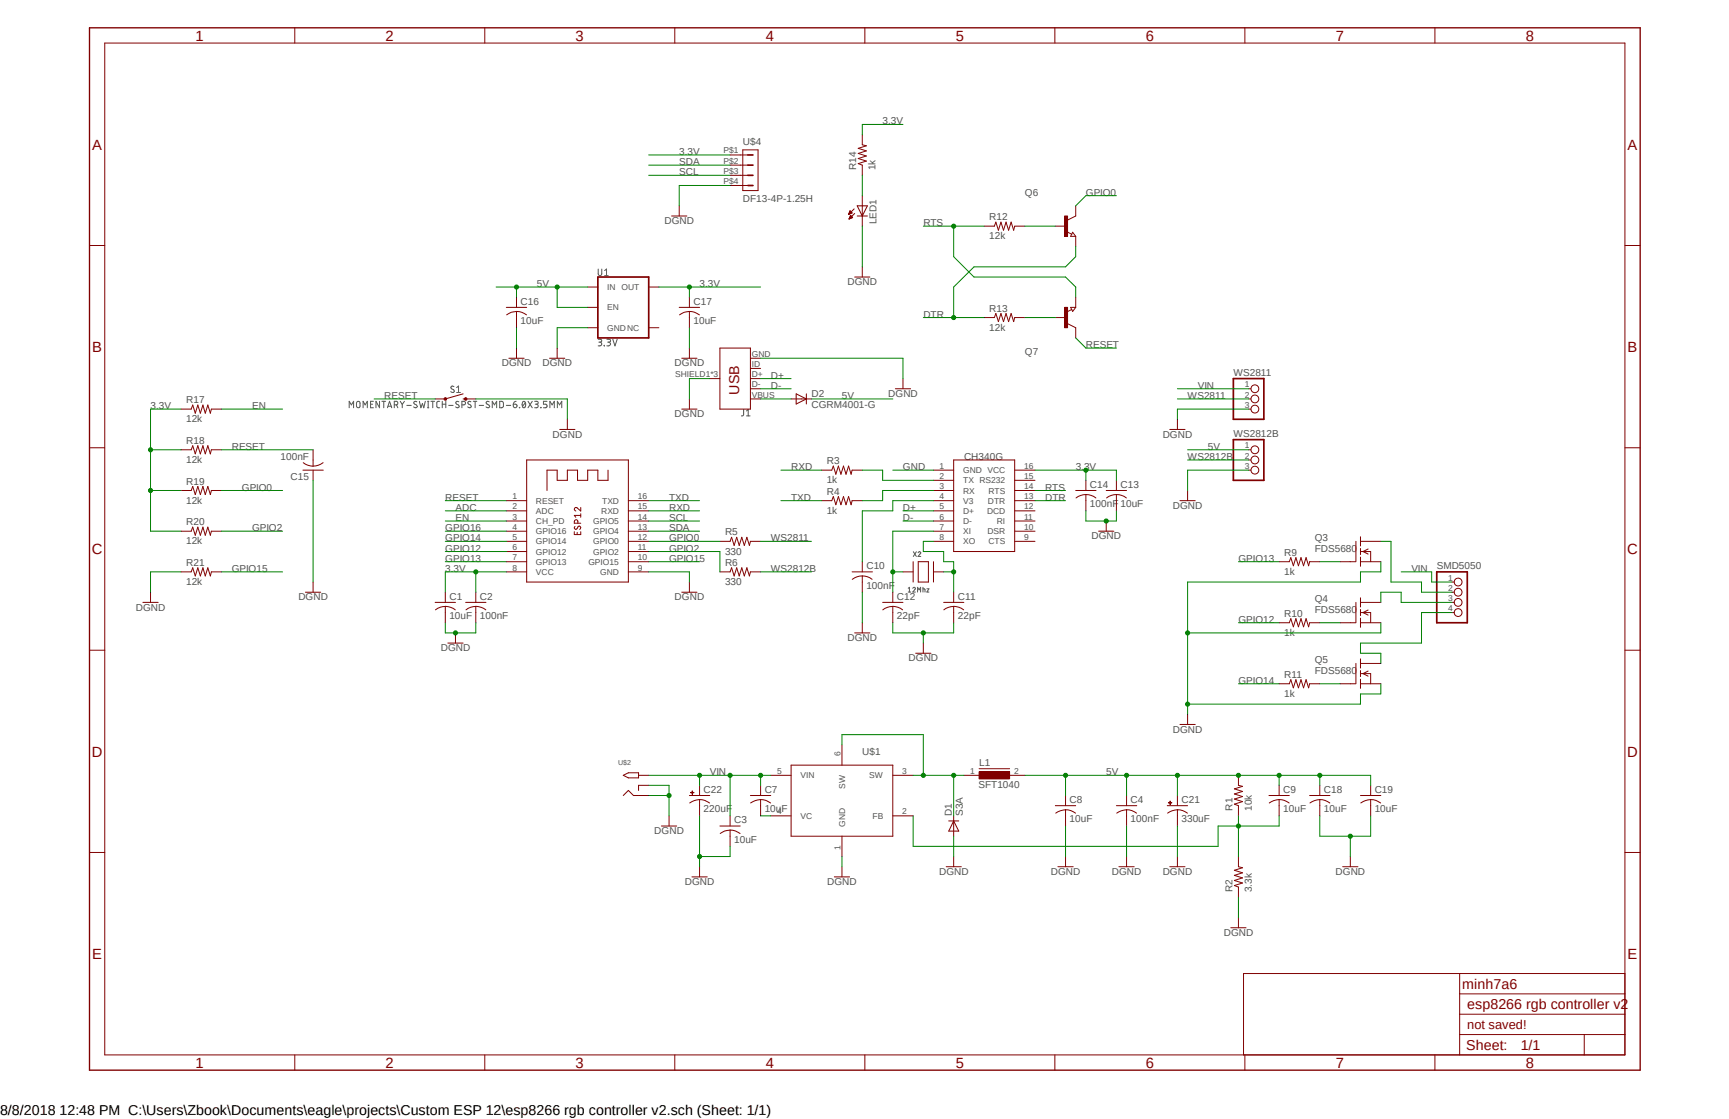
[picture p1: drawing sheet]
<svg xmlns="http://www.w3.org/2000/svg" width="432mm" height="279mm" viewBox="0 0 432 279" stroke-linecap="round" stroke-linejoin="round" font-family="sans-serif">
<path d="M21.8 6.6l388.2 261.2M410 6.6l-388.2 261.2" fill="none" stroke="#fff" stroke-width=".25"/>
<g fill="none" stroke="#505050" stroke-width=".25">
<path d="M149.4 67.2v1.2a.45 .45 0 0 0 .3 .4 .45 .45 0 0 0 .5-.2l.1-1.4M151 67.6l.5-.4v1.6M151 68.8h.9M113.4 96.5l-.6-.1-.2 .4 .7 .5 .1 .5a.56 .56 0 0 1-.8 0M114 96.8l.5-.4v1.6M114 98h1M149.4 84.7l.8 .2-.1 .5h-.5M149.8 85.4a.47 .47 0 0 1 .5 .5 .47 .47 0 0 1-.5 .5h-.4M150.9 86.2l.1 .2zM151.6 84.7l.8 .2-.1 .5h-.5M152 85.4a.47 .47 0 0 1 .5 .5 .47 .47 0 0 1-.5 .5h-.4M153 84.7l.6 1.7 .5-1.7"/>
<path d="M87.2 101.8v-1.6l.6 .9 .5-.9v1.6M89.2 100.2a.45 .45 0 0 1 .5 0 .45 .45 0 0 1 .2 .5v.9a.46 .46 0 0 1-.5 .2 .46 .46 0 0 1-.4-.4v-.7zM90.7 101.8v-1.6l.5 .9 .5-.9v1.6M92.5 100.9h.5M93.3 100.2h-.8v1.6h.8M94.8 100.2v1.6l-.9-1.6v1.6M95.4 100.2h.9M95.8 100.2v1.6M96.8 101.8l.5-1.6 .5 1.6M96.9 101.4h.8M98.5 101.1l.6-.1a.46 .46 0 0 0 .2-.4 .46 .46 0 0 0-.4-.4h-.4v1.6M99 101.1l.4 .7"/>
<path d="M99.9 100.2l.6 .8M100.5 101v.8M101 100.2l-.5 .8M101.6 101.2h1.1M104.1 100.3l-.2-.1a.39 .39 0 0 0-.4 .1 .39 .39 0 0 0-.1 .5l.6 .3 .1 .5a.55 .55 0 0 1-.8 0M104.7 100.2l.4 1.6 .4-1 .3 1 .4-1.6M106.8 101.8h.3M106.8 100.2h.3M106.9 100.2v1.6M107.6 100.2h.9M108.1 100.2v1.6M109.8 100.2h-.5l-.2 .4v1l.7 .2"/>
<path d="M110.4 100.9h.9M110.4 100.2v1.6M111.3 100.2v1.6M112.1 101.2h1.1M114.6 100.3l-.6-.1-.2 .4 .7 .5 .1 .5a.56 .56 0 0 1-.8 0M115.4 101.1l.6-.1a.46 .46 0 0 0 .2-.4 .46 .46 0 0 0-.4-.4h-.4v1.6M117.6 100.3l-.2-.1a.38 .38 0 0 0-.5 .1 .38 .38 0 0 0 .1 .6l.5 .2 .1 .5a.55 .55 0 0 1-.8 0M118.2 100.2h.9M118.7 100.2v1.6M119.7 101.2h1.1M122.2 100.3l-.2-.1a.39 .39 0 0 0-.5 .1 .39 .39 0 0 0 0 .5l.6 .3 .1 .5a.55 .55 0 0 1-.8 0M122.9 101.8v-1.6l.6 .9 .5-.9v1.6"/>
<path d="M124.8 100.2l.8 .2 .1 1-.2 .4h-.7zM126.4 101.2h1.2M128.2 100.9h.5a.46 .46 0 0 1 .4 .5 .46 .46 0 0 1-.5 .4 .46 .46 0 0 1-.4-.4zM128.9 100.2a.72 .72 0 0 0-.7 .7M129.7 101.8h.1M130.5 100.4l.4-.2a.98 .98 0 0 1 0 1.6 1.01 1.01 0 0 1-.4-1.4zM131.2 100.6l-.7 .9M131.9 100.2l1 1.6M132.9 100.2l-1 1.6M133.5 100.2l.9 .2-.2 .5h-.5M134 100.9l.2 .1a.43 .43 0 0 1 .2 .5 .43 .43 0 0 1-.4 .3h-.5M135 101.7l.1 .1z"/>
<path d="M136.6 100.2h-.9v.7l.7 .1 .2 .3-.2 .5h-.7M137.3 101.8v-1.6l.6 .9 .5-.9v1.6M139.2 101.8v-1.6l.5 .9 .6-.9v1.6M185.7 102.2v1.5l-.5 .1M186.4 103.8h.9M186.4 102.6l.5-.4v1.6M228.1 137.8l.8 1.1M228.9 137.8l-.8 1.1M229.3 138l.4-.2 .2 .1v.3l-.6 .7h.7M226.8 146.9l.3-.3v1.2M226.8 147.8h.7M228 146.9a.32 .32 0 0 1 .4-.3 .32 .32 0 0 1 .1 .6l-.5 .6h.6"/>
<path d="M229.2 147.8v-1.2l.3 .7 .4-.7v1.2M230.5 147l.5 .1v.7M230.5 146.6v1.2M231.5 147h.5l-.5 .8h.5"/>
</g>
<g fill="none" stroke="#800000" stroke-width=".25">
<path d="M131.5 114.9h25.4v30.4h-25.4zM151.8 117.4v2.5h-2.5v-2.5h-2.5v2.5h-2.6v-2.5h-2.5v2.5h-2.6v-2.5h-2.5v5.1M126.4 125h5.1M126.4 127.6h5.1M126.4 130.1h5.1M126.4 132.6h5.1M126.4 135.2h5.1M126.4 137.7h5.1M143.4 132.8v.7h1.6v-.7M143.6 131.4a.38 .38 0 0 0-.1 .6 .38 .38 0 0 0 .6 0l.4-.6h.3l.2 .3-.2 .5M144.1 132.9v.6M144.3 130.6v-.4a.44 .44 0 0 0-.3-.4 .44 .44 0 0 0-.5 .2l-.1 .6h1.6"/>
<path d="M145 126.7v.9l-.9-.8a.43 .43 0 0 0-.6 .2 .43 .43 0 0 0 .3 .6M145 128.3v.9M145 128.7h-1.6l.4 .5M156.9 125h5.1M156.9 127.6h5.1M156.9 130.1h5.1M156.9 132.6h5.1M156.9 135.2h5.1M156.9 137.7h5.1M126.4 140.3h5.1M126.4 142.8h5.1M156.9 140.3h5.1"/>
<path d="M156.9 142.8h5.1M170.3 147.9h3.8M172.2 145.3v2.6M244.5 191.9h7.6"/>
</g>
<path d="M244.5 192.7h7.6v1.8h-7.6z" fill-rule="evenodd" fill="#800000"/>
<g fill="none" stroke="#800000" stroke-width=".25">
<path d="M115.7 99.6h.6M115.7 98.3l-4.5 1.3M177.2 94.5h2.6M179.8 86.9h7.6v15.3h-7.6zM187.4 97.1h2.5M187.4 99.6h2.5M187.4 94.5h2.5M187.4 89.5h2.5M187.4 92h2.5M197.6 99.6h5M198.8 98.3l2.6 1.3-2.6 1.3zM201.4 98.3v2.6"/>
<path d="M223.6 97.1h3.8M225.5 94.5v2.6M311.8 97.1h.6M311.8 99.6h.6M45.2 102.2h2.6l.3-1.1 .7 2.1 .6-2.1 .6 2.1 .7-2.1 .6 2.1 .6-2.1 .6 2.1 .3-1h2.5M45.2 112.3h2.6l.3-1 .7 2 .6-2 .6 2 .7-2 .6 2 .6-2 .6 2 .3-1h2.5M75.6 117.4h5.1M75.7 115.5a4.2 4.2 0 0 0 2.5 .9M78.2 112.3v4.1a4 4 0 0 0 2.5-.9M78.2 117.4v2.5M205.2 117.4h2.5l.4-1 .6 2 .7-2 .6 2 .7-2 .6 2 .6-2 .7 2 .2-1h2.5M233.1 117.4h5.1"/>
<path d="M233.1 119.9h5.1M238.2 114.9h15.2v22.8h-15.2zM253.4 117.4h5.1M253.4 119.9h5.1M271.2 119.9v2.6M278.8 119.9v2.6M292.1 107.2h3.9M294 104.7v2.5M311.8 102.2h.6M311.8 112.3h.6M311.8 114.9h.6M311.8 117.4h.6"/>
<path d="M45.2 122.5h2.6l.3-1 .7 2 .6-2 .6 2 .7-2 .6 2 .6-2 .6 2 .3-1h2.5M45.2 132.6h2.6l.3-1 .7 2 .6-2 .6 2 .7-2 .6 2 .6-2 .6 2 .3-1h2.5M205.2 125h2.5l.4-1 .6 2 .7-2 .6 2 .7-2 .6 2 .6-2 .7 2 .2-1h2.5M233.1 125h5.1M233.1 122.5h5.1M233.1 127.6h5.1M233.1 130.1h5.1M233.1 132.6h5.1M233.1 135.2h5.1M253.4 125h5.1M253.4 122.5h5.1M253.4 127.6h5.1"/>
<path d="M253.4 130.1h5.1M253.4 132.6h5.1M253.4 135.2h5.1M268.6 122.5h5.1M271.2 123.5a4 4 0 0 1 2.5 .8M271.2 123.5a4 4 0 0 0-2.5 .8M271.2 123.5v4.1M274.4 132.6h3.8M276.3 122.5h5M276.3 130.1v2.5M278.8 123.5a4 4 0 0 1 2.5 .8M278.8 123.5a4 4 0 0 0-2.4 .8"/>
<path d="M278.8 123.5v4.1M294.7 125h3.8M296.6 122.5v2.5M35.7 150.4h3.8M37.6 147.9v2.5M45.2 142.8h2.6l.3-1 .7 2 .6-2 .6 2 .7-2 .6 2 .6-2 .6 2 .3-1h2.5M76.3 147.9h3.8M78.2 145.3v2.6M108.7 150.4h5M111.2 151.4a4.5 4.5 0 0 1 2.5 .9M111.2 151.4a3.8 3.8 0 0 0-2.4 .9M111.2 147.9v2.5"/>
<path d="M111.2 151.4v4.1M113.7 158v2.6M116.3 150.4h5.1M118.8 151.4a4.5 4.5 0 0 1 2.5 .9M118.8 151.4a3.8 3.8 0 0 0-2.4 .9M118.8 147.9v2.5M118.8 151.4v4.1M212.8 142.8h5.1M213.4 158h3.9M215.3 143.8a3.8 3.8 0 0 1 2.5 .9M215.3 143.8a4 4 0 0 0-2.4 .9M215.3 140.3v2.5"/>
<path d="M215.3 143.8v4.1M215.3 155.5v2.5M220.4 150.4h5.1M223 151.4a4.2 4.2 0 0 1 2.4 .9M223 151.4a4 4 0 0 0-2.5 .9M223 147.9v2.5M223 151.4v4.1M225.5 142.8h2.5M228 140.3v5M229.3 140.3h2.6v5h-2.6zM233.1 142.8h2.6M233.1 140.3v5"/>
<path d="M235.7 150.4h5M238.2 151.4a4.2 4.2 0 0 1 2.5 .9M238.2 151.4a4 4 0 0 0-2.5 .9M238.2 147.9v2.5M238.2 151.4v4.1M319.4 140.3h2.6l.4-1.1 .6 2.1 .6-2.1 .7 2.1 .6-2.1 .6 2.1 .7-2.1 .6 2.1 .3-1h2.5M319.4 155.5h2.6l.4-1 .6 2 .6-2 .7 2 .6-2 .6 2 .7-2 .6 2 .3-1h2.5M362.6 150.4h.6M362.6 145.3h.6M362.6 147.9h.6M362.6 153h.6M111.8 160.6h3.9"/>
<path d="M228.7 163.1h3.8M230.6 160.6v2.5M296.6 178.4v2.5M319.4 170.7h2.6l.4-1 .6 2 .6-2 .7 2 .6-2 .6 2 .7-2 .6 2 .3-1h2.5M155.7 193.6l1.2-.6h2.6v1.2h-2.6zM155.7 198.6l1.2-1.2 1.3 1.2h3.8M159.5 193.6h2.5M162 196.1h-2.5v1.3M187.4 198.6h5.1M189.9 199.6a4 4 0 0 1 2.5 .9M189.9 199.6l-1.3 .3-1.1 .6M189.9 196.1v2.5"/>
<path d="M189.9 199.6v4.1M192.5 193.6h5.1M197.6 191.1h25.4v17.7h-25.4zM210.3 186v5.1M223 193.6h5M240.7 193.6h5.1M244.5 192.7h7.6v1.8h-7.6zM250.9 193.6h5M281.3 198.6v2.6M294.7 180.9h3.8M309.3 193.6v2.5l1 .2-2 .7 2 .6-2 .6 2 .7-2 .6 2 .7-2 .6 1 .4v2.5M316.9 198.6h5.1"/>
<path d="M319.4 199.6a4 4 0 0 1 2.5 .9M319.4 199.6a4.6 4.6 0 0 0-2.4 .9M319.4 196.1v2.5M319.4 199.6v4.1M165.2 206.2h3.8M167.1 203.7v2.5M172.8 218.9h3.8M174.7 216.4v2.5M192.5 203.7h5.1M208.4 218.9h3.8M210.3 208.8v5.1M210.3 216.4v2.5"/>
<path d="M223 203.7h5M236.3 216.4h3.8M238.2 213.9v2.5M264.2 216.4h3.8M266.1 213.9v2.5M278.8 201.2h5.1M279.4 216.4h3.9M281.3 202.2a4 4 0 0 1 2.5 .8M281.3 202.2l-1.2 .2-1.2 .6M281.3 202.2v4M281.3 213.9v2.5M292.1 216.4h3.9"/>
<path d="M294 213.9v2.5M309.3 213.9v2.5l1 .3-2 .6 2 .6-2 .7 2 .6-2 .6 2 .7-2 .6 1 .4v2.5M307.4 231.6h3.8M309.3 229.1v2.5"/>
<circle cx="313.4" cy="97.1" r=".98"/>
<circle cx="313.4" cy="99.6" r=".98"/>
<circle cx="313.4" cy="112.3" r=".98"/>
<circle cx="313.4" cy="102.1" r=".98"/>
<circle cx="313.4" cy="114.8" r=".98"/>
<circle cx="313.4" cy="117.4" r=".98"/>
<circle cx="364.1" cy="150.4" r=".98"/>
<circle cx="364.1" cy="152.9" r=".98"/>
<circle cx="364.1" cy="147.9" r=".98"/>
<circle cx="364.1" cy="145.3" r=".98"/>
</g>
<path d="M308 94.5h7.6v10.2h-7.6zM308 109.8h7.6v10.1h-7.6zM358.8 142.8h7.6v12.7h-7.6z" fill="none" stroke="#800000" stroke-width=".42"/>
<path d="M111 99.4l.2-.1 .3 .1v.5h-.5l-.1-.3z" fill-rule="evenodd" fill="#800000"/>
<path d="M111 99.4l.2-.1 .3 .1v.5h-.5l-.1-.3z" fill="none" stroke="#800000" stroke-width=".25"/>
<path d="M116.1 99.4l.2-.1 .2 .1v.5h-.4l-.1-.3z" fill-rule="evenodd" fill="#800000"/>
<g fill="none" stroke="#800000" stroke-width=".25">
<path d="M266.4 57.9l1.3 .6M267.9 58l.7 1h-1.2zM268.6 53.9l-2 1M126.4 76.8h5.1M129 77.8a4 4 0 0 1 2.5 .8M129 77.8a3.8 3.8 0 0 0-2.5 .8M129 74.2v2.6M129 77.8v4M146.8 71.7h2.5M146.8 76.8h2.5M162 71.7h2.5M169.6 76.8h5.1"/>
<path d="M172.2 77.8a4 4 0 0 1 2.5 .8M172.2 77.8a3.8 3.8 0 0 0-2.5 .8M172.2 74.2v2.6M172.2 77.8v4M108.7 99.6h2.5M116.1 99.4l.2-.1 .2 .1v.5h-.4l-.1-.3zM116.3 99.6h2.5M127.1 89.5h3.8M129 86.9v2.6M137.2 89.5h3.9M139.1 86.9v2.6M146.8 81.8h2.5"/>
<path d="M162 81.8h2.5M170.3 89.5h3.8M172.2 86.9v2.6M139.8 107.2h3.8M141.7 104.7v2.5"/>
</g>
<path d="M149.3 69.2h12.7v15.2h-12.7z" fill="none" stroke="#800000" stroke-width=".42"/>
<path d="M265.9 53.9h.7v5.1h-.7z" fill-rule="evenodd" fill="#800000"/>
<path d="M263.6 56.5h2.5M265.9 53.9h.7v5.1h-.7zM268.6 51.4v2.5M268.6 59v2.6M267.4 76.8h1.2l-.7 1zM267.7 77.3l-1.3 .6M266.6 80.8l2 1" fill="none" stroke="#800000" stroke-width=".25"/>
<path d="M265.9 76.8h.7v5h-.7z" fill-rule="evenodd" fill="#800000"/>
<g fill="none" stroke="#800000" stroke-width=".25">
<path d="M182.3 38.7h4.5M185.5 37.4h3.8v10.2h-3.8zM215.3 33.6v2.6l1.1 .2-2.1 .6 2.1 .7-2.1 .6 2.1 .6-2.1 .7 2.1 .6-2.1 .7 1 .3v2.6M167.7 53.9h3.8M169.6 51.4v2.5M182.3 41.2h4.5M182.3 43.8h4.5M182.3 46.3h4.5M211.9 53.5h.2M212 53.4h.3M212 53.3h.5M212 53.2h.7"/>
<path d="M212 54.6h.2M212.1 53.1h.6M212.1 54.5h.3M212.1 53h.5M212.1 54.4h.5M212.2 52.9h.4M212.2 54.4h.6M212.2 52.8h.3M212.2 54.3h.7M212.3 52.7h.1M212.3 54.2h.5M212.3 52.7l-.4 .9"/>
<path d="M212.3 52.7l.5 .5-.9 .4M212.3 54.1h.4M212.3 54h.3M212.3 53.9h.2M212.4 53.8h.1M212.4 53.8l-.4 .9M212.4 53.8l.5 .5-.9 .4M213.3 52.2l-1.4 1.4M213.4 53.3l-1.4 1.4M214.1 53.9h2.5M214.1 51.4h2.5l-1.3 2.5zM215.3 48.9v7.6"/>
<path d="M245.8 56.5h2.5l.4-1 .6 2 .7-2 .6 2 .6-2 .7 2 .6-2 .7 2 .2-1h2.5M213.4 69.2h3.9M215.3 66.6v2.6M245.8 79.3h2.5l.4-1 .6 2 .7-2 .6 2 .6-2 .7 2 .6-2 .7 2 .2-1h2.5M263.6 79.3h2.5M265.9 76.8h.7v5h-.7zM268.6 74.2v2.6M172.2 99.6v2.6M268.6 81.8v2.6M170.3 102.2h3.8M338.6 135.2v5.1M339.8 137.7h2.5v2.6"/>
<path d="M339.8 134v2.3M339.8 136.9v1.6M339.8 139.1v2.3M339.8 135.2h5M341.7 137.1l-1.3 .6 1.3 .6M334.7 140.3h3.8M334.7 155.5h3.8M338.6 150.4v5.1M339.8 153h2.5v2.5M339.8 140.3h5M339.8 149.3v2.3M339.8 152.2v1.5"/>
<path d="M339.8 154.3v2.3M339.8 155.5h5M339.8 150.4h5M341.7 152.3l-1.3 .7 1.3 .6M334.7 170.7h3.8M338.6 165.7v5M339.8 168.2h2.5v2.5M339.8 164.5v2.3M339.8 167.4v1.6M339.8 169.6v2.3M339.8 170.7h5M339.8 165.7h5"/>
<path d="M341.7 167.6l-1.3 .6 1.3 .6M266.1 198.6v2.6M327.1 198.6h5M329.6 199.6a4 4 0 0 1 2.5 .9M329.6 199.6a4.6 4.6 0 0 0-2.4 .9M329.6 196.1v2.5M329.6 199.6v4.1M339.8 198.6h5M342.3 199.6a4 4 0 0 1 2.5 .9M342.3 199.6a4.6 4.6 0 0 0-2.4 .9M342.3 196.1v2.5M342.3 199.6v4.1"/>
<path d="M179.8 206.2h5.1M182.3 207.3a4 4 0 0 1 2.5 .8M182.3 207.3a3.8 3.8 0 0 0-2.4 .8M182.3 203.7v2.5M182.3 207.3v4M236.9 205h2.5M238.2 205l1.2 2.5h-2.5zM238.2 203.7v5.1M263.6 201.2h5M266.1 202.2a4 4 0 0 1 2.5 .8M266.1 202.2l-1.3 .2-1.1 .6M266.1 202.2v4"/>
<path d="M291.5 201.2h5.1M294 202.2a4 4 0 0 1 2.5 .8M294 202.2a4.6 4.6 0 0 0-2.4 .8M294 202.2v1.5M335.3 216.4h3.8M337.2 213.9v2.5"/>
</g>
<path d="M186.8 38.7h1.2M186.8 41.2h1.2M186.8 43.8h1.2M186.8 46.3h1.2" fill="none" stroke="#800000" stroke-width=".42"/>
<path d="M291.8 200.4l.9 .1z" fill-rule="evenodd" fill="#800000"/>
<path d="M291.8 200.4l.9 .1z" fill="none" stroke="#800000" stroke-width=".25"/>
<path d="M292.2 200l.1 .9z" fill-rule="evenodd" fill="#800000"/>
<path d="M172.2 198.6h5M174.7 199.6a4 4 0 0 1 2.5 .9M174.7 199.6a4.6 4.6 0 0 0-2.4 .9M174.7 199.6v1.6M294 198.6v2.6M292.2 200l.1 .9zM294 203.7v2.5" fill="none" stroke="#800000" stroke-width=".25"/>
<path d="M172.5 197.9l.8 .1z" fill-rule="evenodd" fill="#800000"/>
<path d="M172.5 197.9l.8 .1z" fill="none" stroke="#800000" stroke-width=".25"/>
<path d="M172.8 197.5l.1 .8z" fill-rule="evenodd" fill="#800000"/>
<g fill="none" stroke="#800000" stroke-width=".25">
<path d="M26.2 10.8h379.6v252.6h-379.6zM73.6 6.9v3.9M121.1 6.9v3.9M168.5 6.9v3.9M216 6.9v3.9M263.4 6.9v3.9M310.9 6.9v3.9M358.4 6.9v3.9M22.4 61.3h3.8M405.8 61.3h3.8M22.4 111.8h3.8M405.8 111.8h3.8"/>
<path d="M179.8 135.2h2.5l.4-1 .6 2 .7-2 .6 2 .7-2 .6 2 .6-2 .7 2 .2-1h2.5M179.8 142.8h2.5l.4-1 .6 2 .7-2 .6 2 .7-2 .6 2 .6-2 .7 2 .2-1h2.5M22.4 162.3h3.8M405.8 162.3h3.8M172.8 197.5l.1 .8zM174.7 196.1v2.5M22.4 212.9h3.8M174.7 201.2v2.5M405.8 212.9h3.8M364.5 258.3h41.3M364.5 243.1v20.3M364.5 253.2h41.3"/>
<path d="M364.5 248.2h41.3M395.6 258.3v5.1M405.8 243.1h-95.2v20.3M73.6 263.4v3.8M121.1 263.4v3.8M168.5 263.4v3.8M216 263.4v3.8M263.4 263.4v3.8M310.9 263.4v3.8M358.4 263.4v3.8"/>
</g>
<path d="M22.4 6.9h387.2v260.3h-387.2z" fill="none" stroke="#800000" stroke-width=".34"/>
<path d="M162 43.8h20.3M162 41.2h20.3M195 117.4h10.2M162 125h12.7M162 127.6h12.7M162 130.1h12.7M162 132.6h12.7M195 125h10.2M111.2 155.5v2.5h7.6v-2.5M162 142.8h10.2v2.5" fill="none" stroke="#008000" stroke-width=".25"/>
<circle cx="113.7" cy="158" r=".51" fill="#008000"/>
<g fill="none" stroke="#008000" stroke-width=".25">
<path d="M162 196.1h5.1v7.6M162 198.6h5.1M210.3 213.9v2.5M238.2 208.8v5.1M266.1 206.2v7.7M281.3 206.2v7.7"/>
<circle cx="113.7" cy="158" r=".51"/>
</g>
<circle cx="167.1" cy="198.6" r=".51" fill="#008000"/>
<g fill="none" stroke="#008000" stroke-width=".25">
<path d="M174.7 203.7v12.7M182.3 211.3v2.6h-7.6M294 206.2v7.7"/>
<circle cx="167.1" cy="198.6" r=".51"/>
</g>
<circle cx="174.7" cy="213.9" r=".51" fill="#008000"/>
<g fill="none" stroke="#008000" stroke-width=".25">
<path d="M189.9 89.5h35.6v5M311.8 102.2h-17.8v2.5M311.8 117.4h-15.2v5.1M215.3 147.9v7.6M223 155.5v2.5h15.2v-2.5M230.6 158v2.6M309.3 224v5.1"/>
<circle cx="174.7" cy="213.9" r=".51"/>
</g>
<circle cx="230.6" cy="158" r=".51" fill="#008000"/>
<g fill="none" stroke="#008000" stroke-width=".25">
<path d="M223 117.4h10.1M271.2 127.6v2.5h7.6v-2.5"/>
<circle cx="230.6" cy="158" r=".51"/>
</g>
<circle cx="276.3" cy="130.1" r=".51" fill="#008000"/>
<g fill="none" stroke="#008000" stroke-width=".25">
<path d="M344.8 158h-48.2v20.4M339.8 173.3v2.5h-43.2"/>
<circle cx="276.3" cy="130.1" r=".51"/>
</g>
<circle cx="296.6" cy="175.8" r=".51" fill="#008000"/>
<g fill="none" stroke="#008000" stroke-width=".25">
<path d="M339.8 142.8v2.5h-43.2v12.7"/>
<circle cx="296.6" cy="175.8" r=".51"/>
</g>
<circle cx="296.6" cy="158" r=".51" fill="#008000"/>
<g fill="none" stroke="#008000" stroke-width=".25">
<path d="M182.3 46.3h-12.7v5.1M215.3 56.5v10.1M118.8 99.6h22.9v5.1M129 81.8v5.1M146.8 81.8h-7.7v5.1M172.2 81.8v5.1M177.2 94.5h-5v5.1M78.2 119.9v25.4M45.2 142.8h-7.6v5.1M344.8 140.3v2.5h-5M344.8 155.5v2.5M344.8 170.7v2.6h-5"/>
<path d="M329.6 203.7v5.1h12.7v-5.1M337.2 208.8v5.1"/>
<circle cx="296.6" cy="158" r=".51"/>
</g>
<circle cx="337.2" cy="208.8" r=".51" fill="#008000"/>
<g fill="none" stroke="#008000" stroke-width=".25">
<path d="M118.8 142.8v5.1M126.4 142.8h-15.2v5.1"/>
<circle cx="337.2" cy="208.8" r=".51"/>
</g>
<circle cx="118.8" cy="142.8" r=".51" fill="#008000"/>
<g fill="none" stroke="#008000" stroke-width=".25">
<path d="M258.5 117.4h20.3v2.5M271.2 117.4v2.5"/>
<circle cx="118.8" cy="142.8" r=".51"/>
</g>
<circle cx="271.2" cy="117.4" r=".51" fill="#008000"/>
<g fill="none" stroke="#008000" stroke-width=".25">
<path d="M37.6 112.3h7.6M45.2 102.2h-7.6v20.3h7.6"/>
<circle cx="271.2" cy="117.4" r=".51"/>
</g>
<circle cx="37.6" cy="112.3" r=".51" fill="#008000"/>
<g fill="none" stroke="#008000" stroke-width=".25">
<path d="M37.6 122.5v10.1h7.6"/>
<circle cx="37.6" cy="112.3" r=".51"/>
</g>
<circle cx="37.6" cy="122.5" r=".51" fill="#008000"/>
<g fill="none" stroke="#008000" stroke-width=".25">
<path d="M164.5 71.7h25.4M172.2 71.7v2.5"/>
<circle cx="37.6" cy="122.5" r=".51"/>
</g>
<circle cx="172.2" cy="71.7" r=".51" fill="#008000"/>
<g fill="none" stroke="#008000" stroke-width=".25">
<path d="M162 38.7h20.3M225.5 31.1h-10.2v2.5M210.3 186v-2.6h20.3v10.2M228 193.6h12.7"/>
<circle cx="172.2" cy="71.7" r=".51"/>
</g>
<circle cx="230.6" cy="193.6" r=".51" fill="#008000"/>
<g fill="none" stroke="#008000" stroke-width=".25">
<path d="M238.2 193.6v10.1"/>
<circle cx="230.6" cy="193.6" r=".51"/>
</g>
<circle cx="238.2" cy="193.6" r=".51" fill="#008000"/>
<g fill="none" stroke="#008000" stroke-width=".25">
<path d="M278.8 48.9h-7.6l-2.6 2.5M93.4 99.6h15.3M268.6 84.4l2.6 2.5h7.6M55.3 112.3h22.9M55.3 102.2h15.3M55.3 132.6h15.3M55.3 122.5h15.3M111.2 125h15.2M111.2 127.6h15.2M111.2 130.1h15.2M111.2 132.6h15.2M111.2 135.2h15.2"/>
<path d="M111.2 137.7h15.2M162 135.2h17.8M162 137.7h17.8v5.1M55.3 142.8h15.3M111.2 140.3h15.2M162 140.3h12.7M309.3 155.5h10.1M309.3 140.3h10.1M309.3 170.7h10.1M255.9 193.6h25.4M266.1 193.6v5"/>
<circle cx="238.2" cy="193.6" r=".51"/>
</g>
<circle cx="266.1" cy="193.6" r=".51" fill="#008000"/>
<g fill="none" stroke="#008000" stroke-width=".25">
<path d="M281.3 193.6v5"/>
<circle cx="266.1" cy="193.6" r=".51"/>
</g>
<circle cx="281.3" cy="193.6" r=".51" fill="#008000"/>
<g fill="none" stroke="#008000" stroke-width=".25">
<path d="M281.3 193.6h28M294 193.6v5"/>
<circle cx="281.3" cy="193.6" r=".51"/>
</g>
<circle cx="294" cy="193.6" r=".51" fill="#008000"/>
<g fill="none" stroke="#008000" stroke-width=".25">
<path d="M309.3 193.6h10.1"/>
<circle cx="294" cy="193.6" r=".51"/>
</g>
<circle cx="309.3" cy="193.6" r=".51" fill="#008000"/>
<g fill="none" stroke="#008000" stroke-width=".25">
<path d="M329.6 193.6h-10.2v2.5"/>
<circle cx="309.3" cy="193.6" r=".51"/>
</g>
<circle cx="319.4" cy="193.6" r=".51" fill="#008000"/>
<g fill="none" stroke="#008000" stroke-width=".25">
<path d="M342.3 193.6h-12.7v2.5"/>
<circle cx="319.4" cy="193.6" r=".51"/>
</g>
<circle cx="329.6" cy="193.6" r=".51" fill="#008000"/>
<g fill="none" stroke="#008000" stroke-width=".25">
<path d="M123.9 71.7h22.9M139.1 71.7v5.1h7.7M202.6 99.6h20.4M296.6 112.3h15.2M342.3 193.6v2.5"/>
<circle cx="329.6" cy="193.6" r=".51"/>
</g>
<circle cx="139.1" cy="71.7" r=".51" fill="#008000"/>
<g fill="none" stroke="#008000" stroke-width=".25">
<path d="M129 71.7v2.5"/>
<circle cx="139.1" cy="71.7" r=".51"/>
</g>
<circle cx="129" cy="71.7" r=".51" fill="#008000"/>
<g fill="none" stroke="#008000" stroke-width=".25">
<path d="M162 193.6h30.5M174.7 193.6v2.5"/>
<circle cx="129" cy="71.7" r=".51"/>
</g>
<circle cx="174.7" cy="193.6" r=".51" fill="#008000"/>
<g fill="none" stroke="#008000" stroke-width=".25">
<path d="M189.9 193.6v2.5"/>
<circle cx="174.7" cy="193.6" r=".51"/>
</g>
<circle cx="189.9" cy="193.6" r=".51" fill="#008000"/>
<g fill="none" stroke="#008000" stroke-width=".25">
<path d="M182.3 193.6v10.1"/>
<circle cx="189.9" cy="193.6" r=".51"/>
</g>
<circle cx="182.3" cy="193.6" r=".51" fill="#008000"/>
<g fill="none" stroke="#008000" stroke-width=".25">
<path d="M189.9 97.1h7.7M189.9 99.6h7.7M189.9 94.5h7.7M294 97.1h17.8M294 99.6h17.8M215.3 117.4h5.1v2.5h12.7M296.6 114.9h15.2M189.9 135.2h12.7M223 132.6v15.3M225.5 130.1h7.6M225.5 127.6h7.6M233.1 125h-10.1v2.6h-7.7v12.7"/>
<path d="M233.1 122.5h-12.7v2.5h-5.1M189.9 142.8h12.7M223 142.8h2.5M349.9 142.8h7.6v2.5h5.1M189.9 203.7h2.6"/>
<circle cx="182.3" cy="193.6" r=".51"/>
</g>
<circle cx="223" cy="142.8" r=".51" fill="#008000"/>
<g fill="none" stroke="#008000" stroke-width=".25">
<path d="M223 132.6h10.1M235.7 142.8h2.5M238.2 140.3v7.6"/>
<circle cx="223" cy="142.8" r=".51"/>
</g>
<circle cx="238.2" cy="142.8" r=".51" fill="#008000"/>
<g fill="none" stroke="#008000" stroke-width=".25">
<path d="M230.6 56.5h15.2M238.2 56.5v7.6l5 5.1h22.9l2.5 2.5v2.5M233.1 135.2h-2.5v2.5h5.1v2.6h2.5M258.5 122.5h7.6"/>
<circle cx="238.2" cy="142.8" r=".51"/>
</g>
<circle cx="238.2" cy="56.5" r=".51" fill="#008000"/>
<g fill="none" stroke="#008000" stroke-width=".25">
<path d="M230.6 79.3h15.2M268.6 61.6v2.5l-2.5 2.5h-22.9l-5 5.1v7.6M258.5 125h7.6"/>
<circle cx="238.2" cy="56.5" r=".51"/>
</g>
<circle cx="238.2" cy="79.3" r=".51" fill="#008000"/>
<g fill="none" stroke="#008000" stroke-width=".25">
<path d="M215.3 43.8v5.1M255.9 56.5h7.7M255.9 79.3h7.7M344.8 135.2h2.6v10.1h7.6v2.6h7.6M329.6 155.5h5.1M329.6 140.3h5.1M344.8 150.4v-2.5h5.1v2.5h12.7M362.6 153h-7.6v7.6h-15.2v2.5h5v2.6M329.6 170.7h5.1M228 203.7v7.6h76.2v-5.1M309.3 203.7v10.2"/>
<circle cx="238.2" cy="79.3" r=".51"/>
</g>
<circle cx="309.3" cy="206.2" r=".51" fill="#008000"/>
<g fill="none" stroke="#008000" stroke-width=".25">
<path d="M319.4 203.7v2.5h-15.2"/>
<circle cx="309.3" cy="206.2" r=".51"/>
</g>
<g font-size="3.7" fill="#800000">
<text x="48.9" y="10.2">1</text>
<text x="96.3" y="10.2">2</text>
<text x="143.8" y="10.2">3</text>
<text x="191.2" y="10.2">4</text>
<text x="238.7" y="10.2">5</text>
<text x="286.1" y="10.2">6</text>
<text x="333.6" y="10.2">7</text>
<text x="381.1" y="10.2">8</text>
<text x="23" y="37.3">A</text>
<text x="406.5" y="37.3">A</text>
<text x="23" y="87.8">B</text>
<text x="406.5" y="87.8">B</text>
<text x="22.9" y="138.4">C</text>
<text x="406.4" y="138.4">C</text>
<text x="22.9" y="188.9">D</text>
<text x="406.4" y="188.9">D</text>
<text x="23" y="239.4">E</text>
<text x="406.5" y="239.4">E</text>
<text x="48.9" y="266.6">1</text>
<text x="96.3" y="266.6">2</text>
<text x="143.8" y="266.6">3</text>
<text x="191.2" y="266.6">4</text>
<text x="238.7" y="266.6">5</text>
<text x="286.1" y="266.6">6</text>
<text x="333.6" y="266.6">7</text>
<text x="381.1" y="266.6">8</text>
</g>
<g font-size="3.6" fill="#800000">
<text x="184.6" y="98.6" transform="rotate(-90 184.6 98.6)">USB</text>
<text x="365.2" y="246.9">minh7a6</text>
<text x="366.4" y="252">esp8266 rgb controller v2</text>
<text x="366.2" y="262.3">Sheet:</text>
<text x="379.8" y="262.1">1/1</text>
</g>
<text font-size="3.6" x="0" y="278.4">8/8/2018 12:48 PM C:\Users\Zbook\Documents\eagle\projects\Custom ESP 12\esp8266 rgb controller v2.sch (Sheet: 1/1)</text>
<text font-size="3.2" fill="#800000" x="366.4" y="257">not saved!</text>
<g font-size="2.5" fill="#505050">
<text x="220.4" y="31.1">3.3V</text>
<text x="169.6" y="41.2">SDA</text>
<text x="169.6" y="38.7">3.3V</text>
<text x="185.5" y="36.2">U$4</text>
<text x="169.6" y="43.8">SCL</text>
<text x="213.8" y="42.5" transform="rotate(-90 213.8 42.5)">R14</text>
<text x="218.7" y="42.5" transform="rotate(-90 218.7 42.5)">1k</text>
<text x="185.5" y="50.4">DF13-4P-1.25H</text>
<text x="256" y="48.9">Q6</text>
<text x="271.2" y="48.9">GPIO0</text>
<text x="165.9" y="56">DGND</text>
<text x="218.9" y="56" transform="rotate(-90 218.9 56)">LED1</text>
<text x="230.6" y="56.5">RTS</text>
<text x="247.1" y="59.8">12k</text>
<text x="247.1" y="54.9">R12</text>
<text x="134.1" y="71.7">5V</text>
<text x="174.7" y="71.7">3.3V</text>
<text x="211.7" y="71.2">DGND</text>
<text x="130" y="76.1">C16</text>
<text x="173.2" y="76.1">C17</text>
<text x="247.1" y="77.8">R13</text>
<text x="130" y="80.9">10uF</text>
<text x="173.2" y="80.9">10uF</text>
<text x="230.6" y="79.3">DTR</text>
<text x="247.1" y="82.6">12k</text>
<text x="256" y="88.7">Q7</text>
<text x="271.2" y="86.9">RESET</text>
<text x="125.3" y="91.5">DGND</text>
<text x="135.5" y="91.5">DGND</text>
<text x="168.5" y="91.5">DGND</text>
<text x="192.5" y="94.5">D+</text>
<text x="308" y="93.9">WS2811</text>
<text x="46.5" y="100.7">R17</text>
<text x="96" y="99.6">RESET</text>
<text x="192.5" y="97.1">D-</text>
<text x="202.7" y="101.9">CGRM4001-G</text>
<text x="202.7" y="99.1">D2</text>
<text x="210.3" y="99.6">5V</text>
<text x="221.8" y="99.1">DGND</text>
<text x="296.6" y="99.6">WS2811</text>
<text x="299.1" y="97.1">VIN</text>
<text x="37.6" y="102.2">3.3V</text>
<text x="46.5" y="105.5">12k</text>
<text x="63" y="102.2">EN</text>
<text x="168.5" y="104.2">DGND</text>
<text x="46.5" y="110.8">R18</text>
<text x="57.9" y="112.3">RESET</text>
<text x="138" y="109.3">DGND</text>
<text x="290.4" y="109.3">DGND</text>
<text x="301.7" y="112.3">5V</text>
<text x="308" y="109.1">WS2812B</text>
<text x="46.5" y="115.6">12k</text>
<text x="70.1" y="115">100nF</text>
<text x="72.6" y="119.8">C15</text>
<text x="197.6" y="117.4">RXD</text>
<text x="206.5" y="115.9">R3</text>
<text x="225.5" y="117.4">GND</text>
<text x="240.8" y="114.9">CH340G</text>
<text x="268.7" y="117.4">3.3V</text>
<text x="296.6" y="114.9">WS2812B</text>
<text x="46.5" y="125.8">12k</text>
<text x="46.5" y="121">R19</text>
<text x="60.4" y="122.5">GPIO0</text>
<text x="111.2" y="125">RESET</text>
<text x="167.1" y="125">TXD</text>
<text x="197.6" y="125">TXD</text>
<text x="206.5" y="120.7">1k</text>
<text x="206.5" y="123.5">R4</text>
<text x="261" y="122.5">RTS</text>
<text x="261" y="125">DTR</text>
<text x="272.2" y="121.8">C14</text>
<text x="279.8" y="121.8">C13</text>
<text x="46.5" y="131.1">R20</text>
<text x="113.8" y="127.6">ADC</text>
<text x="113.8" y="130.1">EN</text>
<text x="167.1" y="127.6">RXD</text>
<text x="167.1" y="130.1">SCL</text>
<text x="206.5" y="128.3">1k</text>
<text x="225.5" y="130.1">D-</text>
<text x="225.5" y="127.6">D+</text>
<text x="272.2" y="126.7">100nF</text>
<text x="279.8" y="126.7">10uF</text>
<text x="292.9" y="127">DGND</text>
<text x="46.5" y="135.9">12k</text>
<text x="63" y="132.6">GPIO2</text>
<text x="111.2" y="132.6">GPIO16</text>
<text x="111.2" y="135.2">GPIO14</text>
<text x="111.2" y="137.7">GPIO12</text>
<text x="167.1" y="132.6">SDA</text>
<text x="167.1" y="135.2">GPIO0</text>
<text x="167.1" y="137.7">GPIO2</text>
<text x="181.1" y="133.7">R5</text>
<text x="192.5" y="135.2">WS2811</text>
<text x="272.6" y="134.7">DGND</text>
<text x="328.3" y="137.7">FDS5680</text>
<text x="328.3" y="135.2">Q3</text>
<text x="46.5" y="141.3">R21</text>
<text x="57.9" y="142.8">GPIO15</text>
<text x="111.2" y="142.8">3.3V</text>
<text x="111.2" y="140.3">GPIO13</text>
<text x="167.1" y="140.3">GPIO15</text>
<text x="181.1" y="138.5">330</text>
<text x="181.1" y="141.3">R6</text>
<text x="192.5" y="142.8">WS2812B</text>
<text x="216.4" y="142.2">C10</text>
<text x="309.3" y="140.3">GPIO13</text>
<text x="320.7" y="143.6">1k</text>
<text x="320.7" y="138.8">R9</text>
<text x="352.5" y="142.8">VIN</text>
<text x="358.8" y="142.2">SMD5050</text>
<text x="46.5" y="146.1">12k</text>
<text x="74.5" y="149.9">DGND</text>
<text x="112.2" y="149.8">C1</text>
<text x="119.8" y="149.8">C2</text>
<text x="168.5" y="149.9">DGND</text>
<text x="181.1" y="146.1">330</text>
<text x="216.4" y="147">100nF</text>
<text x="224" y="149.8">C12</text>
<text x="239.2" y="149.8">C11</text>
<text x="33.9" y="152.4">DGND</text>
<text x="112.2" y="154.6">10uF</text>
<text x="119.8" y="154.6">100nF</text>
<text x="224" y="154.6">22pF</text>
<text x="239.2" y="154.6">22pF</text>
<text x="309.3" y="155.5">GPIO12</text>
<text x="320.7" y="154">R10</text>
<text x="328.3" y="153">FDS5680</text>
<text x="328.3" y="150.4">Q4</text>
<text x="211.7" y="160.1">DGND</text>
<text x="320.7" y="158.8">1k</text>
<text x="110.1" y="162.6">DGND</text>
<text x="226.9" y="165.1">DGND</text>
<text x="328.3" y="165.7">Q5</text>
<text x="309.3" y="170.7">GPIO14</text>
<text x="320.7" y="169.2">R11</text>
<text x="328.3" y="168.2">FDS5680</text>
<text x="320.7" y="174">1k</text>
<text x="292.9" y="182.9">DGND</text>
<text x="215.4" y="188.5">U$1</text>
<text x="244.5" y="191.3">L1</text>
<text x="177.3" y="193.6">VIN</text>
<text x="244.4" y="196.6">SFT1040</text>
<text x="276.3" y="193.6">5V</text>
<text x="175.7" y="202.8">220uF</text>
<text x="175.7" y="198">C22</text>
<text x="191" y="202.8">10uF</text>
<text x="191" y="198">C7</text>
<text x="237.7" y="203.7" transform="rotate(-90 237.7 203.7)">D1</text>
<text x="240.5" y="203.7" transform="rotate(-90 240.5 203.7)">S3A</text>
<text x="267.1" y="200.5">C8</text>
<text x="282.4" y="200.5">C4</text>
<text x="295.1" y="200.5">C21</text>
<text x="307.8" y="202.4" transform="rotate(-90 307.8 202.4)">R1</text>
<text x="312.6" y="202.4" transform="rotate(-90 312.6 202.4)">10k</text>
<text x="320.5" y="202.8">10uF</text>
<text x="320.5" y="198">C9</text>
<text x="330.6" y="202.8">10uF</text>
<text x="330.6" y="198">C18</text>
<text x="343.3" y="202.8">10uF</text>
<text x="343.3" y="198">C19</text>
<text x="163.4" y="208.3">DGND</text>
<text x="183.3" y="205.6">C3</text>
<text x="267.1" y="205.4">10uF</text>
<text x="282.4" y="205.4">100nF</text>
<text x="295.1" y="205.4">330uF</text>
<text x="183.3" y="210.4">10uF</text>
<text x="171" y="221">DGND</text>
<text x="206.6" y="221">DGND</text>
<text x="234.5" y="218.4">DGND</text>
<text x="262.4" y="218.4">DGND</text>
<text x="277.7" y="218.4">DGND</text>
<text x="290.4" y="218.4">DGND</text>
<text x="333.5" y="218.4">DGND</text>
<text x="307.8" y="222.8" transform="rotate(-90 307.8 222.8)">R2</text>
<text x="312.6" y="222.8" transform="rotate(-90 312.6 222.8)">3.3k</text>
<text x="305.6" y="233.7">DGND</text>
</g>
<g font-size="2.1" fill="#505050">
<text x="180.7" y="38.3">P$1</text>
<text x="180.7" y="40.9">P$2</text>
<text x="180.7" y="43.4">P$3</text>
<text x="180.7" y="45.9">P$4</text>
<text x="151.6" y="72.5">IN OUT</text>
<text x="151.6" y="77.5">EN</text>
<text x="151.6" y="82.6">GNDNC</text>
<text x="187.7" y="89.1">GND</text>
<text x="168.6" y="94.2">SHIELD1*3</text>
<text x="187.7" y="94.2">D+</text>
<text x="187.7" y="91.7">ID</text>
<text x="187.7" y="96.7">D-</text>
<text x="187.7" y="99.3">VBUS</text>
<text x="310.9" y="96.7">1</text>
<text x="310.9" y="99.3">2</text>
<text x="310.9" y="101.8">3</text>
<text x="310.9" y="112">1</text>
<text x="234.7" y="117.1">1</text>
<text x="234.7" y="119.6">2</text>
<text x="240.5" y="118.2">GND VCC</text>
<text x="255.8" y="119.6">15</text>
<text x="255.8" y="117.1">16</text>
<text x="310.9" y="114.5">2</text>
<text x="310.9" y="117.1">3</text>
<text x="128" y="124.7">1</text>
<text x="133.9" y="125.8">RESET</text>
<text x="150.4" y="125.8">TXD</text>
<text x="159.3" y="124.7">16</text>
<text x="234.7" y="122.1">3</text>
<text x="234.7" y="124.7">4</text>
<text x="240.5" y="120.7">TX RS232</text>
<text x="240.5" y="123.2">RX</text>
<text x="240.5" y="125.8">V3</text>
<text x="246.7" y="125.8">DTR</text>
<text x="246.9" y="123.2">RTS</text>
<text x="255.8" y="124.7">13</text>
<text x="255.8" y="122.1">14</text>
<text x="128" y="127.2">2</text>
<text x="128" y="129.8">3</text>
<text x="133.9" y="128.3">ADC</text>
<text x="133.9" y="130.9">CH_PD</text>
<text x="148.1" y="130.9">GPIO5</text>
<text x="150.2" y="128.3">RXD</text>
<text x="159.3" y="129.8">14</text>
<text x="159.3" y="127.2">15</text>
<text x="234.7" y="127.2">5</text>
<text x="234.7" y="129.8">6</text>
<text x="240.5" y="128.3">D+</text>
<text x="240.5" y="130.9">D-</text>
<text x="246.5" y="128.3">DCD</text>
<text x="249" y="130.9">RI</text>
<text x="255.8" y="129.8">11</text>
<text x="255.8" y="127.2">12</text>
<text x="128" y="132.3">4</text>
<text x="128" y="134.8">5</text>
<text x="128" y="137.4">6</text>
<text x="133.9" y="133.4">GPIO16</text>
<text x="133.9" y="135.9">GPIO14</text>
<text x="148.1" y="135.9">GPIO0</text>
<text x="148.1" y="133.4">GPIO4</text>
<text x="159.3" y="137.4">11</text>
<text x="159.3" y="134.8">12</text>
<text x="159.3" y="132.3">13</text>
<text x="234.7" y="132.3">7</text>
<text x="234.7" y="134.8">8</text>
<text x="240.5" y="133.4">XI</text>
<text x="240.5" y="135.9">XO</text>
<text x="246.6" y="133.4">DSR</text>
<text x="246.8" y="135.9">CTS</text>
<text x="255.8" y="134.8">9</text>
<text x="255.8" y="132.3">10</text>
<text x="128" y="139.9">7</text>
<text x="128" y="142.5">8</text>
<text x="133.9" y="138.5">GPIO12</text>
<text x="133.9" y="141">GPIO13</text>
<text x="133.9" y="143.6">VCC</text>
<text x="146.9" y="141">GPIO15</text>
<text x="148.1" y="138.5">GPIO2</text>
<text x="149.9" y="143.6">GND</text>
<text x="159.3" y="142.5">9</text>
<text x="159.3" y="139.9">10</text>
<text x="361.7" y="145">1</text>
<text x="361.7" y="147.5">2</text>
<text x="361.7" y="150">3</text>
<text x="361.7" y="152.6">4</text>
<text x="209.9" y="188.7" transform="rotate(-90 209.9 188.7)">6</text>
<text x="194.1" y="193.2">5</text>
<text x="199.9" y="194.4">VIN</text>
<text x="211" y="196.9" transform="rotate(-90 211 196.9)">SW</text>
<text x="217.1" y="194.4">SW</text>
<text x="225.3" y="193.2">3</text>
<text x="242.3" y="193.2">1</text>
<text x="253.2" y="193.2">2</text>
<text x="194.1" y="203.4">4</text>
<text x="225.3" y="203.4">2</text>
<text x="199.9" y="204.5">VC</text>
<text x="211" y="206.5" transform="rotate(-90 211 206.5)">GND</text>
<text x="217.9" y="204.5">FB</text>
<text x="209.9" y="212.3" transform="rotate(-90 209.9 212.3)">1</text>
</g>
<text font-size="1.8" fill="#505050" x="154.4" y="191.1">U$2</text>
</svg>
